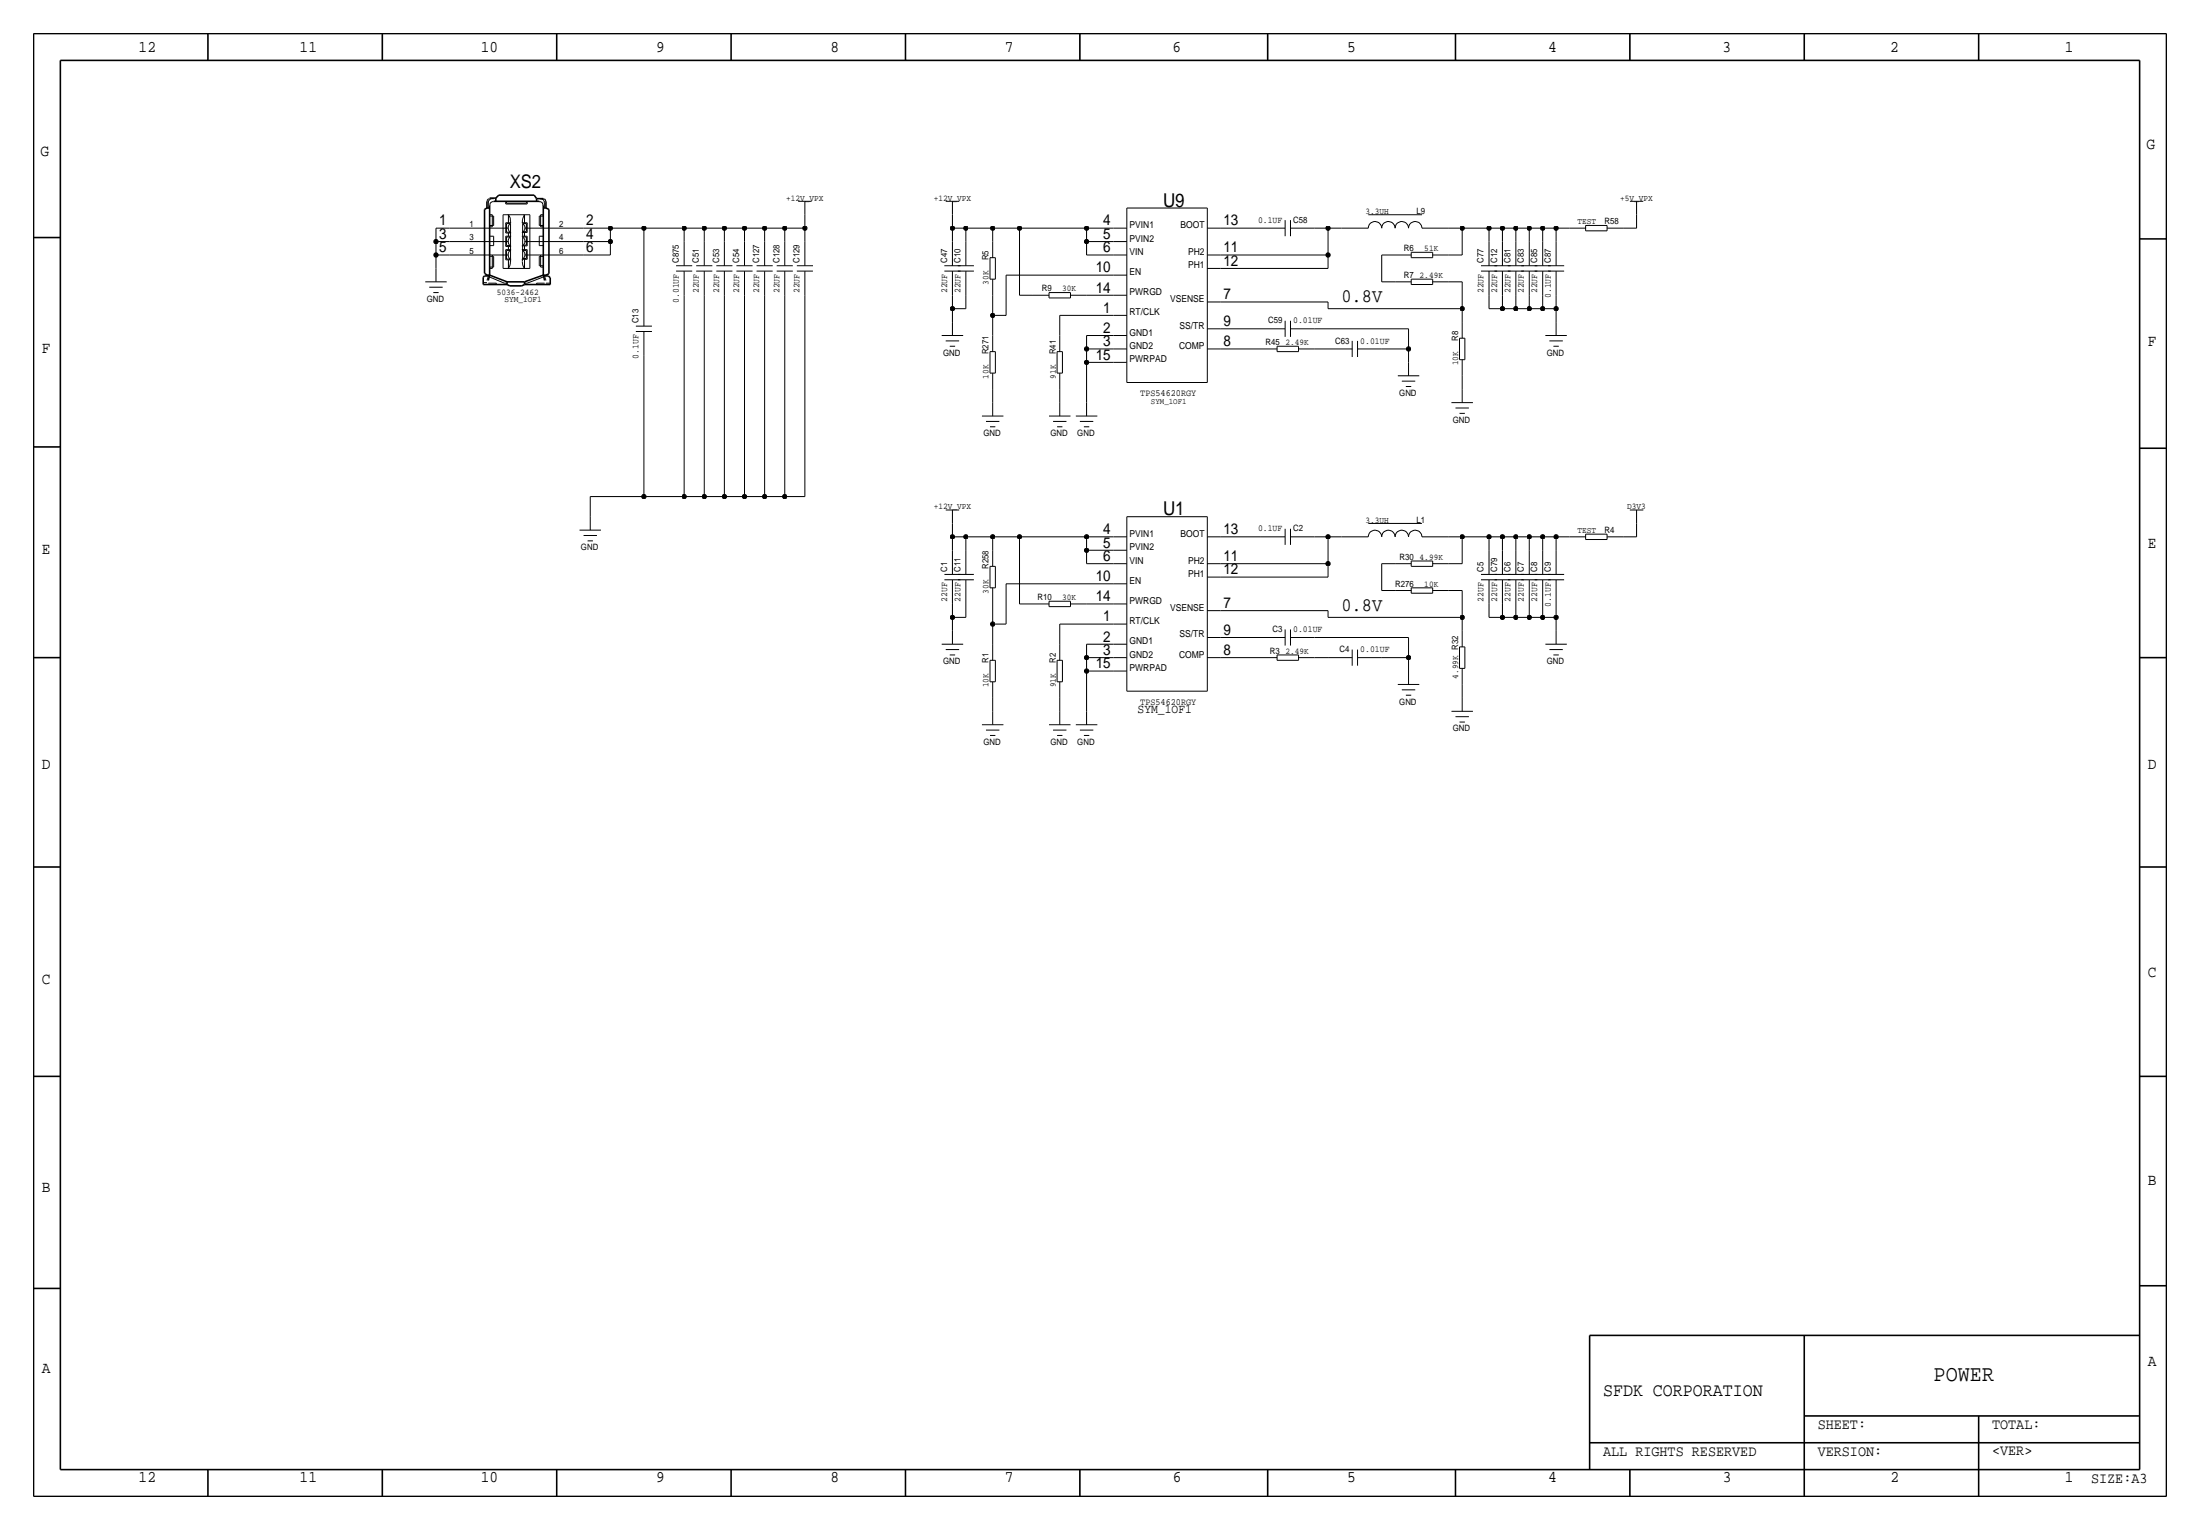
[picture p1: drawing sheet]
<svg xmlns="http://www.w3.org/2000/svg" width="417mm" height="290mm" viewBox="0 0 417 290" stroke-linecap="round" stroke-linejoin="round" font-family="sans-serif">
<!-- layer: Nets -->
<g fill="none" stroke="#000" stroke-width=".19">
<path d="M82.5 48.3h2.6zM82.5 45.7h2.6zM82.5 43.2h2.6zM82.5 48.3v2.5zM82.5 45.7v2.6zM82.5 43.2v2.5zM110.5 43.2h5.1zM110.5 45.7h5.1zM110.5 48.3h5.1zM115.6 43.2h6.3zM115.6 43.2v2.5zM115.6 45.7v2.6z"/>
<path d="M121.9 43.2h7.6zM121.9 43.2v14zM129.5 55.9v38.1zM129.5 43.2v2.5zM129.5 43.2h3.8zM133.3 55.9v38.1zM133.3 43.2v2.5zM133.4 43.2h3.8zM137.2 43.2h3.8zM137.2 55.9v38.1zM137.2 43.2v2.5zM141 43.2h3.8z"/>
<path d="M141 55.9v38.1zM141 43.2v2.5zM144.8 43.2h3.8zM144.8 55.9v38.1zM144.8 43.2v2.5zM148.6 55.9v38.1zM148.6 43.2v2.5zM148.6 43.2h3.8zM152.4 55.9v38.1zM152.4 43.2v2.5zM152.4 40.6v2.6zM180.3 58.4v2.6z"/>
<path d="M180.3 55.9v2.5zM180.3 58.4h2.6zM180.3 40.6v2.6zM180.3 43.2v2.5zM180.3 43.2h2.6zM182.9 55.9v2.5zM182.9 43.2v2.5zM182.9 43.2h5.1zM188 43.2v2.5zM188 43.2h5zM188 59.7v3.8zM188 55.9v3.8z"/>
<path d="M188 59.7h2.5zM190.5 52.1v7.6zM190.5 52.1h20.3zM193 43.2v12.7zM193 43.2h12.7zM193 55.9h2.6zM200.7 59.7v3.8zM200.7 59.7h10.1zM205.7 45.7h5.1zM205.7 48.3h5.1zM205.7 55.9h5.1zM205.7 43.2h5.1z"/>
<path d="M205.7 43.2v2.5zM205.7 45.7v2.6zM231.1 43.2h7.7zM231.1 50.8h20.4zM231.1 48.3h20.4zM231.1 57.2h20.4zM248.9 43.2h2.6zM251.5 48.3v2.5zM251.5 43.2v5.1zM251.5 58.4h25.4zM251.5 57.2v1.2zM251.5 43.2h2.5z"/>
<path d="M261.6 48.3v5zM261.6 48.3h2.6zM261.6 53.3h2.6zM274.3 48.3h2.6zM274.3 43.2h2.6zM274.3 53.3h2.6zM276.9 43.2v5.1zM276.9 58.4v2.6zM276.9 53.3v5.1zM276.9 43.2h5zM281.9 55.9v2.5zM281.9 43.2v2.5z"/>
<path d="M281.9 43.2h2.6zM281.9 58.4h2.6zM284.5 58.4h2.5zM284.5 55.9v2.5zM284.5 43.2v2.5zM284.5 43.2h2.5zM287 55.9v2.5zM287 43.2v2.5zM287 43.2h2.6zM287 58.4h2.6zM289.6 55.9v2.5zM289.6 43.2v2.5z"/>
<path d="M289.6 43.2h2.5zM289.6 58.4h2.5zM292.1 55.9v2.5zM292.1 43.2v2.5zM292.1 43.2h2.5zM292.1 58.4h2.5zM294.6 58.4v2.6zM294.6 55.9v2.5zM294.6 43.2v2.5zM294.6 43.2h2.6zM307.3 43.2h2.6zM309.9 40.6v2.6z"/>
<path d="M121.9 67.3v26.7zM188 73.7v2.5zM200.7 73.7v2.5zM205.7 68.6h5.1zM205.7 66h5.1zM205.7 63.5h5.1zM205.7 68.6v7.6zM205.7 66v2.6zM205.7 63.5v2.5zM231.1 62.2h7.7zM231.1 66h7.7zM248.9 62.2h17.8z"/>
<path d="M248.9 66h2.6zM261.6 66h5.1zM266.7 66v2.6zM266.7 62.2v3.8zM276.9 71.1v2.6zM111.8 94v3.8zM111.8 94h10.1zM121.9 94h7.6zM129.5 94h3.8zM133.4 94h3.8zM137.2 94h3.8zM141 94h3.8z"/>
<path d="M144.8 94h3.8zM148.6 94h3.8zM180.3 99.1v2.5zM309.9 99.1v2.5zM180.3 116.8v2.6zM180.3 114.3v2.5zM180.3 116.8h2.6zM180.3 101.6v2.5zM180.3 101.6h2.6zM182.9 114.3v2.5zM182.9 101.6v2.5zM182.9 101.6h5.1z"/>
<path d="M188 101.6v2.5zM188 118.1v3.8zM188 118.1h2.5zM188 114.3v3.8zM188 101.6h5zM190.5 110.5h20.3zM190.5 110.5v7.6zM193 101.6v12.7zM193 101.6h12.7zM193 114.3h2.6zM200.7 118.1h10.1zM200.7 118.1v3.8z"/>
<path d="M205.7 104.1h5.1zM205.7 106.7h5.1zM205.7 114.3h5.1zM205.7 101.6h5.1zM205.7 101.6v2.5zM205.7 104.1v2.6zM231.1 101.6h7.7zM231.1 109.2h20.4zM231.1 106.7h20.4zM231.1 115.6h20.4zM248.9 101.6h2.6zM251.5 106.7v2.5z"/>
<path d="M251.5 101.6v5.1zM251.5 115.6v1.2zM251.5 116.8h25.4zM251.5 101.6h2.5zM261.6 106.7v5.1zM261.6 106.7h2.6zM261.6 111.8h2.6zM274.3 106.7h2.6zM274.3 101.6h2.6zM274.3 111.8h2.6zM276.9 101.6v5.1zM276.9 116.8v2.6z"/>
<path d="M276.9 111.8v5zM276.9 101.6h5zM281.9 114.3v2.5zM281.9 101.6v2.5zM281.9 101.6h2.6zM281.9 116.8h2.6zM284.5 116.8h2.5zM284.5 114.3v2.5zM284.5 101.6v2.5zM284.5 101.6h2.5zM287 114.3v2.5zM287 101.6v2.5z"/>
<path d="M287 101.6h2.6zM287 116.8h2.6zM289.6 114.3v2.5zM289.6 101.6v2.5zM289.6 101.6h2.5zM289.6 116.8h2.5zM292.1 114.3v2.5zM292.1 101.6v2.5zM292.1 101.6h2.5zM292.1 116.8h2.5zM294.6 116.8v2.6zM294.6 114.3v2.5z"/>
<path d="M294.6 101.6h2.6zM294.6 101.6v2.5zM307.3 101.6h2.6zM188 132.1v2.5zM200.7 132.1v2.5zM205.7 127h5.1zM205.7 124.5h5.1zM205.7 121.9h5.1zM205.7 127v7.6zM205.7 124.5v2.5zM205.7 121.9v2.6zM231.1 120.6h7.7z"/>
<path d="M231.1 124.5h7.7zM248.9 120.6h17.8zM248.9 124.5h2.6zM261.6 124.5h5.1zM266.7 124.5v2.5zM266.7 120.6v3.9zM276.9 129.5v2.6z"/>
</g>
<g fill="#000" stroke="#000" stroke-width=".19">
<circle cx="82.5" cy="45.7" r=".41"/>
<circle cx="82.5" cy="48.3" r=".41"/>
<circle cx="115.6" cy="45.7" r=".41"/>
<circle cx="115.6" cy="43.2" r=".41"/>
<circle cx="121.9" cy="43.2" r=".41"/>
<circle cx="129.5" cy="43.2" r=".41"/>
<circle cx="133.3" cy="43.2" r=".41"/>
<circle cx="137.2" cy="43.2" r=".41"/>
<circle cx="141" cy="43.2" r=".41"/>
<circle cx="144.8" cy="43.2" r=".41"/>
<circle cx="148.6" cy="43.2" r=".41"/>
<circle cx="152.4" cy="43.2" r=".41"/>
<circle cx="180.3" cy="43.2" r=".41"/>
<circle cx="180.3" cy="58.4" r=".41"/>
<circle cx="182.9" cy="43.2" r=".41"/>
<circle cx="188" cy="59.7" r=".41"/>
<circle cx="188" cy="43.2" r=".41"/>
<circle cx="193" cy="43.2" r=".41"/>
<circle cx="205.7" cy="45.7" r=".41"/>
<circle cx="205.7" cy="43.2" r=".41"/>
<circle cx="251.5" cy="43.2" r=".41"/>
<circle cx="251.5" cy="48.3" r=".41"/>
<circle cx="276.9" cy="43.2" r=".41"/>
<circle cx="276.9" cy="58.4" r=".41"/>
<circle cx="281.9" cy="43.2" r=".41"/>
<circle cx="284.5" cy="43.2" r=".41"/>
<circle cx="284.5" cy="58.4" r=".41"/>
<circle cx="287" cy="43.2" r=".41"/>
<circle cx="287" cy="58.4" r=".41"/>
<circle cx="289.6" cy="58.4" r=".41"/>
<circle cx="289.6" cy="43.2" r=".41"/>
<circle cx="292.1" cy="58.4" r=".41"/>
<circle cx="292.1" cy="43.2" r=".41"/>
<circle cx="294.6" cy="58.4" r=".41"/>
<circle cx="294.6" cy="43.2" r=".41"/>
<circle cx="205.7" cy="68.6" r=".41"/>
<circle cx="205.7" cy="66" r=".41"/>
<circle cx="266.7" cy="66" r=".41"/>
<circle cx="121.9" cy="94" r=".41"/>
<circle cx="129.5" cy="94" r=".41"/>
<circle cx="133.3" cy="94" r=".41"/>
<circle cx="137.2" cy="94" r=".41"/>
<circle cx="141" cy="94" r=".41"/>
<circle cx="144.8" cy="94" r=".41"/>
<circle cx="148.6" cy="94" r=".41"/>
<circle cx="180.3" cy="101.6" r=".41"/>
<circle cx="180.3" cy="116.8" r=".41"/>
<circle cx="182.9" cy="101.6" r=".41"/>
<circle cx="188" cy="101.6" r=".41"/>
<circle cx="188" cy="118.1" r=".41"/>
<circle cx="193" cy="101.6" r=".41"/>
<circle cx="205.7" cy="104.1" r=".41"/>
<circle cx="205.7" cy="101.6" r=".41"/>
<circle cx="251.5" cy="106.7" r=".41"/>
<circle cx="251.5" cy="101.6" r=".41"/>
<circle cx="276.9" cy="116.8" r=".41"/>
<circle cx="276.9" cy="101.6" r=".41"/>
<circle cx="281.9" cy="101.6" r=".41"/>
<circle cx="284.5" cy="116.8" r=".41"/>
<circle cx="284.5" cy="101.6" r=".41"/>
<circle cx="287" cy="101.6" r=".41"/>
<circle cx="287" cy="116.8" r=".41"/>
<circle cx="289.6" cy="101.6" r=".41"/>
<circle cx="289.6" cy="116.8" r=".41"/>
<circle cx="292.1" cy="101.6" r=".41"/>
<circle cx="292.1" cy="116.8" r=".41"/>
<circle cx="294.6" cy="116.8" r=".41"/>
<circle cx="294.6" cy="101.6" r=".41"/>
<circle cx="205.7" cy="127" r=".41"/>
<circle cx="205.7" cy="124.5" r=".41"/>
<circle cx="266.7" cy="124.5" r=".41"/>
</g>
<!-- layer: Components -->
<g fill="none" stroke="#000" stroke-width=".19">
<path d="M92.5 38.4v1zM92.7 37.7h-.3l-.1 .5M93.5 38.2l-.5 .1-.2 .6M93.5 37.6a.77 .77 0 0 0-1 .9M95.8 38.6h4zM95.8 38.1v.5zM95.9 38.1v.4zM95.9 38.5h3.8zM99.7 38.1v.4zM99.8 38.1v.5zM102.1 38.2a.56 .56 0 0 1 .5 .1 .56 .56 0 0 1 .2 .6M102.3 37.7a.56 .56 0 0 1 .6 .1 .56 .56 0 0 1 .1 .6"/>
<path d="M102.8 37.7l.5 .1v.4M103.1 38.4v1zM151.1 38.1h2.6zM152.4 38.1v2.5zM179.1 38.1h2.5zM180.3 38.1v2.5zM213.4 39.4h15.2zM213.4 39.4v33zM228.6 39.4v33zM308.6 38.1h2.5zM309.9 38.1v2.5zM80.5 53.3h4.1z"/>
<path d="M81.3 54.4h2.5zM82 55.4h1.1zM82.5 50.8v2.5zM85.1 45.7h11.2zM85.1 43.2h11.2zM85.1 48.3h11.2zM91.5 53.5h.7zM92.5 53.6h1.5zM92.5 52.3l-.3 .8zM92.5 52.1v.2zM92.5 52.3l3 1.3zM92.7 50.5h.8z"/>
<path d="M92.7 42.7h.8zM92.7 46.5h.8zM92.7 48.5h.8zM92.7 40.9h.8zM92.7 40.6h.5zM92.7 44.7h.8zM92.7 42.9h.5zM92.7 50.8h.5zM93.2 40.6v2.3zM93.2 48.3v2.5zM93.5 48.5v2zM93.5 40.9v1.8z"/>
<path d="M93.5 44.7v1.8zM94 53.6v.2zM95.2 40.6v10.2zM95.2 50.8h5.1zM95.2 40.6h5.1zM95.5 53.6h.5zM95.8 56.6h.1M95.8 42.2v1.9zM95.8 44.7v1.9zM95.8 47.2v2zM95.8 44.1h1zM95.8 42.2h1z"/>
<path d="M95.8 47.2h1zM95.8 46.6h1zM95.8 44.7h1zM95.8 49.2h1zM95.9 42.3h.7zM95.9 43.9h.7zM95.9 42.3v1.6zM95.9 46.5h.7zM95.9 44.9v1.6zM95.9 47.4v1.6zM95.9 47.4h.7zM95.9 44.9h.7z"/>
<path d="M95.9 49h.7zM96.3 40.7a1.37 1.37 0 0 1 .3 1.2M96.3 40.6v1.6zM96.3 46.6v.6zM96.3 49.2v1.6zM96.3 44.1v.6zM96.6 42.3l-.3 .4-.1 .4 .4 .9M96.6 44.9l-.3 .3-.1 .5 .4 .8M96.6 47.4l-.3 .4-.1 .4 .4 .9M96.6 49.5v.5l-.4 .9M96.6 43.9v.2zM96.6 47.2v.2z"/>
<path d="M96.6 42.2v.1zM96.6 46.5v.1zM96.6 44.7v.2zM96.6 49v.2zM96.7 42.3h.1M96.7 41.9v.3zM96.7 49.2v.4zM96.7 49.1h.1zM96.7 42.3v6.8zM98.8 44.7h1zM98.8 42.2h1zM98.8 44h1z"/>
<path d="M98.8 47.2h1zM98.8 49.1h1zM98.8 46.5h1zM98.9 41.8v.4zM98.9 49.1v.4zM98.9 48.9h.8zM98.9 49.5l.2 .9 .2 .4M99 42.3h.7zM99 42.2v.1zM99 44.9h.7zM99 47.4h.7zM99 42.4v6.7z"/>
<path d="M99 43.8h.7zM99 46.4h.7zM99 42.4a.88 .88 0 0 1 0 1.5M99 45a.88 .88 0 0 1 0 1.4M99 47.5a.88 .88 0 0 1 0 1.5M99.3 40.7l-.4 1.1M99.3 48.3h11.2zM99.3 43.2h11.2zM99.3 45.7h11.2zM99.3 53.6h.5zM99.3 40.6v1.6zM99.3 44v.7z"/>
<path d="M99.3 46.5v.7zM99.3 49.1v1.7zM99.6 56.5h.1M99.6 56.6h.1M99.7 42.3v1.5zM99.7 44.9v1.5zM99.7 47.4v1.5zM99.8 42.2v1.8zM99.8 47.2v1.9zM99.8 44.7v1.8zM99.8 53.6l3.3-1.3zM100.3 40.6v10.2z"/>
<path d="M101.6 53.6h1.5zM101.6 53.6v.2zM102.1 48.5v1.8zM102.1 50.3h.8zM102.1 42.7h.8zM102.1 40.9v1.8zM102.1 46.5h.8zM102.1 44.7v1.8zM102.1 48.5h.8zM102.1 40.9h.8zM102.1 44.7h.8zM102.4 50.5h.5z"/>
<path d="M102.4 48.3v2.2zM102.4 40.6h.5zM102.4 40.6v2.3zM102.4 42.9h.5zM103.1 52.3l.3 .8zM103.1 52.1v.2zM103.4 53.6h.8zM121.9 57.2v4.5zM128 50.3h3.1zM128 51.3h3.1zM129.5 51.3v4.6zM129.5 45.7v4.6z"/>
<path d="M131.8 50.3h3.1zM131.8 51.3h3.1zM133.3 51.3v4.6zM133.3 45.7v4.6zM135.6 50.3h3.1zM135.6 51.3h3.1zM137.2 51.3v4.6zM137.2 45.7v4.6zM139.4 50.3h3.1zM139.4 51.3h3.1zM141 51.3v4.6zM141 45.7v4.6z"/>
<path d="M143.3 50.3h3zM143.3 51.3h3zM144.8 51.3v4.6zM144.8 45.7v4.6zM147.1 50.3h3zM147.1 51.3h3zM148.6 51.3v4.6zM148.6 45.7v4.6zM150.9 50.3h3zM150.9 51.3h3zM152.4 51.3v4.6zM152.4 45.7v4.6z"/>
<path d="M178.8 50.3h3.1zM178.8 51.3h3.1zM180.3 51.3v4.6zM180.3 45.7v4.6zM181.4 51.3h3zM181.4 50.3h3zM182.9 51.3v4.6zM182.9 45.7v4.6zM187.5 48.8v4zM187.5 48.8h1zM187.5 52.8h1zM188 52.8v3.1z"/>
<path d="M188 45.7v3.1zM188.5 48.8v4zM195.6 55.9h3zM198.6 55.4v1zM198.6 56.4h4.1zM198.6 55.4h4.1zM202.7 55.4v1zM202.7 55.9h3zM210.8 45.7h2.6zM210.8 43.2h2.6zM210.8 48.3h2.6zM210.8 52.1h2.6z"/>
<path d="M210.8 55.9h2.6zM210.8 59.7h2.6zM228.6 43.2h2.5zM228.6 48.3h2.5zM228.6 50.8h2.5zM228.6 57.2h2.5zM238.8 43.2h4.5zM243.3 41.7v3zM244.3 43.2h4.6zM244.3 41.7v3zM254 43.2h5.1zM259.1 43.2a1.27 1.27 0 0 1 1.2-1.3 1.27 1.27 0 0 1 1.3 1.3 1.27 1.27 0 0 1 1.3-1.3 1.27 1.27 0 0 1 1.3 1.3 1.27 1.27 0 0 1 1.2-1.3 1.27 1.27 0 0 1 1.3 1.3 1.27 1.27 0 0 1 1.3-1.3 1.27 1.27 0 0 1 1.2 1.3"/>
<path d="M259.1 40.6h10.1zM264.2 48.3h3zM264.2 53.3h3zM267.2 47.8v1zM267.2 52.8v1zM267.2 48.8h4.1zM267.2 47.8h4.1zM267.2 53.8h4.1zM267.2 52.8h4.1zM269.2 43.2h5.1zM271.3 48.3h3zM271.3 53.3h3z"/>
<path d="M271.3 47.8v1zM271.3 52.8v1zM280.4 50.3h3.1zM280.4 51.3h3.1zM281.9 51.3v4.6zM281.9 45.7v4.6zM283 51.3h3zM283 50.3h3zM284.5 51.3v4.6zM284.5 45.7v4.6zM285.5 51.3h3zM285.5 50.3h3z"/>
<path d="M287 51.3v4.6zM287 45.7v4.6zM288 50.3h3.1zM288 51.3h3.1zM289.6 51.3v4.6zM289.6 45.7v4.6zM290.6 50.3h3zM290.6 51.3h3zM292.1 51.3v4.6zM292.1 45.7v4.6zM293.1 50.3h3.1zM293.1 51.3h3.1z"/>
<path d="M294.6 51.3v4.6zM294.6 45.7v4.6zM297.2 43.2h3zM300.2 43.7h4.1zM300.2 42.7v1zM300.2 42.7h4.1zM304.3 42.7v1zM304.3 43.2h3zM120.4 61.7h3zM120.4 62.7h3zM121.9 62.7v4.6zM178.3 63.5h4.1z"/>
<path d="M179.1 64.5h2.5zM179.8 65.5h1zM180.3 61v2.5zM185.9 78.7h4.1zM186.7 79.8h2.5zM187.5 66.5v4.1zM187.5 66.5h1zM187.5 70.6h1zM188 70.6v3.1zM188 63.5v3zM188 76.2v2.5zM188.5 66.5v4.1z"/>
<path d="M198.6 78.7h4.1zM199.4 79.8h2.5zM200.2 66.5v4.1zM200.2 66.5h1zM200.2 70.6h1zM200.7 70.6v3.1zM200.7 63.5v3zM200.7 76.2v2.5zM201.2 66.5v4.1zM203.7 78.7h4.1zM204.5 79.8h2.5zM205.7 76.2v2.5z"/>
<path d="M210.8 68.6h2.6zM210.8 66h2.6zM210.8 63.5h2.6zM213.4 72.4h15.2zM228.6 62.2h2.5zM228.6 66h2.5zM238.8 62.2h4.5zM238.8 66h3zM241.8 65.5v1zM241.8 66.5h4.1zM241.8 65.5h4.1zM243.3 60.7v3.1z"/>
<path d="M244.3 62.2h4.6zM244.3 60.7v3.1zM245.9 66h3zM245.9 65.5v1zM251.5 66h4.5zM256 64.5v3.1zM257 66h4.6zM257 64.5v3.1zM264.7 71.1h4zM265.4 72.1h2.6zM266.2 73.2h1zM266.7 68.6v2.5z"/>
<path d="M274.8 76.2h4.1zM275.6 77.2h2.5zM276.4 64v4.1zM276.4 78.2h1zM276.4 64h1zM276.4 68.1h1zM276.9 68.1v3zM276.9 61v3zM276.9 73.7v2.5zM277.4 64v4.1zM292.6 63.5h4.1zM293.4 64.5h2.5z"/>
<path d="M294.1 65.5h1zM294.6 61v2.5zM111.8 97.8v2.5zM179.1 96.5h2.5zM180.3 96.5v2.6zM187.5 80.8h1zM200.2 80.8h1zM205.2 80.8h1zM213.4 97.8h15.2zM213.4 97.8v33zM228.6 97.8v33zM259.1 99.1h10.1z"/>
<path d="M308.6 96.5h2.5zM309.9 96.5v2.6zM109.7 100.3h4.1zM110.5 101.3h2.5zM111.3 102.4h1zM178.8 108.7h3.1zM178.8 109.7h3.1zM180.3 109.7v4.6zM180.3 104.1v4.6zM180.3 119.4v2.5zM181.4 109.7h3zM181.4 108.7h3z"/>
<path d="M182.9 109.7v4.6zM182.9 104.1v4.6zM187.5 107.2v4.1zM187.5 107.2h1zM187.5 111.3h1zM188 111.3v3zM188 104.1v3.1zM188.5 107.2v4.1zM195.6 114.3h3zM198.6 113.8v1zM198.6 114.8h4.1zM198.6 113.8h4.1z"/>
<path d="M202.7 113.8v1zM202.7 114.3h3zM210.8 104.1h2.6zM210.8 101.6h2.6zM210.8 106.7h2.6zM210.8 110.5h2.6zM210.8 114.3h2.6zM210.8 118.1h2.6zM228.6 101.6h2.5zM228.6 106.7h2.5zM228.6 109.2h2.5zM228.6 115.6h2.5z"/>
<path d="M238.8 101.6h4.5zM243.3 100.1v3zM243.3 119.1v3.1zM244.3 101.6h4.6zM244.3 100.1v3zM244.3 119.1v3.1zM254 101.6h5.1zM259.1 101.6a1.27 1.27 0 0 1 1.2-1.3 1.27 1.27 0 0 1 1.3 1.3 1.27 1.27 0 0 1 1.3-1.3 1.27 1.27 0 0 1 1.3 1.3 1.27 1.27 0 0 1 1.2-1.3 1.27 1.27 0 0 1 1.3 1.3 1.27 1.27 0 0 1 1.3-1.3 1.27 1.27 0 0 1 1.2 1.3M264.2 111.8h3zM264.2 106.7h3zM267.2 111.3v1zM267.2 106.2v1z"/>
<path d="M267.2 112.3h4.1zM267.2 111.3h4.1zM267.2 107.2h4.1zM267.2 106.2h4.1zM269.2 101.6h5.1zM271.3 111.8h3zM271.3 106.7h3zM271.3 111.3v1zM271.3 106.2v1zM276.9 119.4v3zM280.4 108.7h3.1zM280.4 109.7h3.1z"/>
<path d="M281.9 109.7v4.6zM281.9 104.1v4.6zM283 109.7h3zM283 108.7h3zM284.5 109.7v4.6zM284.5 104.1v4.6zM285.5 109.7h3zM285.5 108.7h3zM287 109.7v4.6zM287 104.1v4.6zM288 108.7h3.1zM288 109.7h3.1z"/>
<path d="M289.6 109.7v4.6zM289.6 104.1v4.6zM290.6 108.7h3zM290.6 109.7h3zM292.1 109.7v4.6zM292.1 104.1v4.6zM293.1 108.7h3.1zM293.1 109.7h3.1zM294.6 109.7v4.6zM294.6 104.1v4.6zM294.6 119.4v2.5zM297.2 101.6h3z"/>
<path d="M300.2 102.1h4.1zM300.2 101.1v1zM300.2 101.1h4.1zM304.3 101.1v1zM304.3 101.6h3zM178.3 121.9h4.1zM179.1 122.9h2.5zM179.8 124h1zM185.9 137.2h4.1zM186.7 138.2h2.5zM187.5 139.2h1zM187.5 125v4z"/>
<path d="M187.5 125h1zM187.5 129h1zM188 134.6v2.6zM188 129v3.1zM188 121.9v3.1zM188.5 125v4zM198.6 137.2h4.1zM199.4 138.2h2.5zM200.2 125v4zM200.2 139.2h1zM200.2 125h1zM200.2 129h1z"/>
<path d="M200.7 129v3.1zM200.7 121.9v3.1zM200.7 134.6v2.6zM201.2 125v4zM203.7 137.2h4.1zM204.5 138.2h2.5zM205.2 139.2h1zM205.7 134.6v2.6zM210.8 127h2.6zM210.8 124.5h2.6zM210.8 121.9h2.6zM213.4 130.8h15.2z"/>
<path d="M228.6 120.6h2.5zM228.6 124.5h2.5zM238.8 124.5h3zM238.8 120.6h4.5zM241.8 124v1zM241.8 125h4.1zM241.8 124h4.1zM244.3 120.6h4.6zM245.9 124.5h3zM245.9 124v1zM251.5 124.5h4.5zM256 122.9v3.1z"/>
<path d="M257 124.5h4.6zM257 122.9v3.1zM264.7 129.5h4zM265.4 130.6h2.6zM266.2 131.6h1zM266.7 127v2.5zM274.8 134.6h4.1zM275.6 135.6h2.5zM276.4 122.4v4.1zM276.4 136.7h1zM276.4 122.4h1zM276.4 126.5h1z"/>
<path d="M276.9 126.5v3zM276.9 132.1v2.5zM277.4 122.4v4.1zM292.6 121.9h4.1zM293.4 122.9h2.5zM294.1 124h1z"/>
</g>
<g fill="none" stroke="#000" stroke-width=".3">
<path d="M91.7 39.6l.5-.2zM91.7 39.6v12.1zM92.2 38.1v1.3zM92.2 39.4h.5zM92.7 37.5h1.2zM92.7 38.9v13.2zM93.5 38.1h8.6zM93.9 37.5v.6zM93.9 37.5l.5-.6zM94.4 36.9h6.7zM101.1 36.9l.5 .7zM101.6 37.6h1.3z"/>
<path d="M101.6 37.6v.5zM102.9 39.4h.5zM102.9 38.9v13.2zM103.4 38.1v1.3zM103.4 39.4l.5 .2zM103.9 39.6v12.2zM91.5 52.5l.2-.3zM91.5 52.5v1.3zM91.5 53.8h4.5zM91.7 52.2h.8zM91.7 51.7l.5 .4zM92.2 52.1h.5z"/>
<path d="M92.7 52.1l-.2 1zM92.7 52.1l3.3 1.2zM96 53.8l.5 .3zM96 53.3h3.3zM96 53.3v.5zM96.5 54.1h2.3zM98.8 54.1l.5-.3zM99.3 53.8h4.9zM99.3 53.3l3.6-1.2zM99.3 53.3v.5zM102.9 52.1h.5zM102.9 52.1l.2 1z"/>
<path d="M103.1 52.2h.7zM103.4 52.1l.5-.3zM103.8 52.2l.4 .4zM104.2 52.6v1.2z"/>
</g>
<!-- layer: Page Border and Title Block -->
<g fill="none" stroke="#000" stroke-width=".3">
<path d="M6.3 6.4v276.8zM6.4 6.4h403.8zM11.4 11.4v266.7zM11.4 11.4h393.7zM39.4 6.4v5zM72.4 6.4v5zM105.4 6.4v5zM138.4 6.4v5zM171.4 6.4v5zM204.5 6.4v5zM240 6.4v5zM275.6 6.4v5z"/>
<path d="M308.6 6.4v5zM341.6 6.4v5zM374.6 6.4v5zM405.1 11.4v266.7zM410.2 6.4v276.8zM6.3 45h5.1zM405.1 45.2h5.1zM6.3 84.6h5.1zM405.1 84.8h5.1zM6.3 124.5h5.1zM405.1 124.5h5.1zM6.3 164.1h5.1z"/>
<path d="M405.1 164.1h5.1zM6.3 203.7h5.1zM405.1 203.7h5.1zM6.3 243.8h5.1zM301 252.7v25.4zM301 252.7h104.1zM341.6 252.7v30.5zM405.1 243.3h5.1zM11.4 278.1h393.7zM39.4 278.1v5.1zM72.4 278.1v5.1zM105.4 278.1v5.1z"/>
<path d="M138.4 278.1v5.1zM171.4 278.1v5.1zM204.5 278.1v5.1zM240 278.1v5.1zM275.6 278.1v5.1zM301 273h104.1zM308.6 278.1v5.1zM341.6 268h63.5zM374.6 268v15.2zM6.4 283.2h403.8z"/>
</g>
<text font-size="4.3" x="366.1" y="261.4">POWER</text>
<g font-size="3.6">
<text x="220.2" y="39.1">U9</text>
<text x="254" y="57.2">0.8V</text>
<text x="220.2" y="97.5">U1</text>
<text x="254" y="115.6">0.8V</text>
</g>
<g font-size="3.5">
<text x="96.5" y="35.6">XS2</text>
<text x="303.5" y="264.2">SFDK CORPORATION</text>
</g>
<g font-size="3.1">
<text x="26.3" y="9.9">12</text>
<text x="56.7" y="9.9">11</text>
<text x="91" y="9.9">10</text>
<text x="124.2" y="9.9">9</text>
<text x="157.3" y="9.9">8</text>
<text x="190.3" y="9.9">7</text>
<text x="222" y="9.9">6</text>
<text x="255.1" y="9.9">5</text>
<text x="293.2" y="9.9">4</text>
<text x="326.2" y="9.9">3</text>
<text x="357.9" y="9.9">2</text>
<text x="390.9" y="9.9">1</text>
<text x="7.7" y="29.5">G</text>
<text x="406.4" y="28.2">G</text>
<text x="406.7" y="65.5">F</text>
<text x="7.9" y="66.8">F</text>
<text x="7.9" y="104.9">E</text>
<text x="406.7" y="103.6">E</text>
<text x="7.9" y="145.5">D</text>
<text x="406.7" y="145.5">D</text>
<text x="406.7" y="184.9">C</text>
<text x="7.9" y="186.2">C</text>
<text x="7.9" y="225.6">B</text>
<text x="406.7" y="224.3">B</text>
<text x="7.9" y="259.8">A</text>
<text x="406.7" y="258.6">A</text>
<text x="26.3" y="280.4">12</text>
<text x="56.7" y="280.4">11</text>
<text x="91" y="280.4">10</text>
<text x="124.3" y="280.4">9</text>
<text x="157.3" y="280.4">8</text>
<text x="190.3" y="280.4">7</text>
<text x="222" y="280.4">6</text>
<text x="255.1" y="280.4">5</text>
<text x="293.2" y="280.4">4</text>
<text x="326.2" y="280.4">3</text>
<text x="357.9" y="280.4">2</text>
<text x="391" y="280.4">1</text>
</g>
<g font-size="2.9">
<text x="83.2" y="47.8">5</text>
<text x="83.2" y="45.2">3</text>
<text x="83.2" y="42.7">1</text>
<text x="111" y="47.8">6</text>
<text x="111" y="45.2">4</text>
<text x="111" y="42.7">2</text>
<text x="208.9" y="47.8">6</text>
<text x="208.9" y="45.2">5</text>
<text x="208.9" y="42.7">4</text>
<text x="231.6" y="42.7">13</text>
<text x="231.6" y="47.8">11</text>
<text x="207.5" y="51.6">10</text>
<text x="231.6" y="50.3">12</text>
<text x="207.5" y="55.4">14</text>
<text x="208.9" y="59.2">1</text>
<text x="231.6" y="56.6">7</text>
<text x="208.9" y="65.5">3</text>
<text x="208.9" y="63">2</text>
<text x="231.6" y="61.7">9</text>
<text x="231.6" y="65.5">8</text>
<text x="207.5" y="68.1">15</text>
<text x="208.9" y="101.1">4</text>
<text x="231.6" y="101.1">13</text>
<text x="208.9" y="106.2">6</text>
<text x="208.9" y="103.6">5</text>
<text x="231.6" y="106.2">11</text>
<text x="207.5" y="113.8">14</text>
<text x="207.5" y="110">10</text>
<text x="231.6" y="108.7">12</text>
<text x="208.9" y="117.6">1</text>
<text x="231.6" y="115.1">7</text>
<text x="208.9" y="124">3</text>
<text x="208.9" y="121.4">2</text>
<text x="231.6" y="120.1">9</text>
<text x="231.6" y="124">8</text>
<text x="207.5" y="126.5">15</text>
<text x="303.5" y="275.6">ALL RIGHTS RESERVED</text>
<text x="344.2" y="270.5">SHEET:</text>
<text x="344.2" y="275.6">VERSION:</text>
<text x="377.2" y="275.4">&lt;VER&gt;</text>
<text x="377.2" y="270.5">TOTAL:</text>
<text x="395.9" y="280.6">SIZE:A3</text>
</g>
<text font-size="2.4" x="215.4" y="134.9">SYM_1OF1</text>
<g font-size="1.8">
<text x="213.9" y="45.7">PVIN2</text>
<text x="213.9" y="43.2">PVIN1</text>
<text x="223.5" y="43.2">BOOT</text>
<text x="213.9" y="48.3">VIN</text>
<text x="213.9" y="52.1">EN</text>
<text x="225" y="48.3">PH2</text>
<text x="225" y="50.8">PH1</text>
<text x="213.9" y="55.9">PWRGD</text>
<text x="213.9" y="59.7">RT/CLK</text>
<text x="221.6" y="57.1">VSENSE</text>
<text x="213.9" y="63.5">GND1</text>
<text x="223.4" y="62.2">SS/TR</text>
<text x="213.9" y="68.6">PWRPAD</text>
<text x="213.9" y="66">GND2</text>
<text x="223.3" y="66">COMP</text>
<text x="215.9" y="74.9">TPS54620RGY</text>
<text x="213.9" y="101.6">PVIN1</text>
<text x="223.5" y="101.6">BOOT</text>
<text x="213.9" y="104.1">PVIN2</text>
<text x="213.9" y="106.7">VIN</text>
<text x="225" y="106.7">PH2</text>
<text x="213.9" y="110.5">EN</text>
<text x="225" y="109.2">PH1</text>
<text x="213.9" y="114.3">PWRGD</text>
<text x="213.9" y="118.1">RT/CLK</text>
<text x="221.6" y="115.6">VSENSE</text>
<text x="213.9" y="124.5">GND2</text>
<text x="213.9" y="121.9">GND1</text>
<text x="223.3" y="124.5">COMP</text>
<text x="223.4" y="120.6">SS/TR</text>
<text x="213.9" y="127">PWRPAD</text>
<text x="215.9" y="133.4">TPS54620RGY</text>
</g>
<g font-size="1.7">
<text x="148.9" y="38">+12V_VPX</text>
<text x="176.8" y="38">+12V_VPX</text>
<text x="258.6" y="40.5">3.3UH</text>
<text x="268.2" y="40.5">L9</text>
<text x="306.8" y="38">+5V_VPX</text>
<text x="88.9" y="42.9">1</text>
<text x="88.9" y="45.5">3</text>
<text x="105.9" y="45.5">4</text>
<text x="105.9" y="42.9">2</text>
<text x="238.2" y="42.2">0.1UF</text>
<text x="244.9" y="42.2">C58</text>
<text x="265.8" y="47.5">R6</text>
<text x="269.7" y="47.5">51K</text>
<text x="298.7" y="42.4">TEST</text>
<text x="303.8" y="42.4">R58</text>
<text x="88.9" y="48">5</text>
<text x="105.9" y="48">6</text>
<text x="128.5" y="49.8" transform="rotate(-90 128.5 49.8)">C875</text>
<text x="132.3" y="49.8" transform="rotate(-90 132.3 49.8)">C51</text>
<text x="136.1" y="49.8" transform="rotate(-90 136.1 49.8)">C53</text>
<text x="140" y="49.8" transform="rotate(-90 140 49.8)">C54</text>
<text x="143.8" y="49.8" transform="rotate(-90 143.8 49.8)">C127</text>
<text x="147.6" y="49.8" transform="rotate(-90 147.6 49.8)">C128</text>
<text x="151.4" y="49.8" transform="rotate(-90 151.4 49.8)">C129</text>
<text x="179.3" y="49.8" transform="rotate(-90 179.3 49.8)">C47</text>
<text x="181.9" y="49.8" transform="rotate(-90 181.9 49.8)">C10</text>
<text x="187.2" y="49.3" transform="rotate(-90 187.2 49.3)">R5</text>
<text x="187.2" y="53.9" transform="rotate(-90 187.2 53.9)">30K</text>
<text x="265.8" y="52.6">R7</text>
<text x="268.8" y="52.6">2.49K</text>
<text x="280.9" y="49.8" transform="rotate(-90 280.9 49.8)">C77</text>
<text x="283.5" y="49.8" transform="rotate(-90 283.5 49.8)">C12</text>
<text x="286" y="49.8" transform="rotate(-90 286 49.8)">C81</text>
<text x="288.5" y="49.8" transform="rotate(-90 288.5 49.8)">C83</text>
<text x="291.1" y="49.8" transform="rotate(-90 291.1 49.8)">C85</text>
<text x="293.6" y="49.8" transform="rotate(-90 293.6 49.8)">C87</text>
<text x="80.8" y="57.2">GND</text>
<text x="94.1" y="55.9">5036-2462</text>
<text x="95.5" y="57.2">SYM_1OF1</text>
<text x="128.5" y="57.4" transform="rotate(-90 128.5 57.4)">0.01UF</text>
<text x="132.3" y="55.5" transform="rotate(-90 132.3 55.5)">22UF</text>
<text x="136.1" y="55.5" transform="rotate(-90 136.1 55.5)">22UF</text>
<text x="140" y="55.5" transform="rotate(-90 140 55.5)">22UF</text>
<text x="143.8" y="55.5" transform="rotate(-90 143.8 55.5)">22UF</text>
<text x="147.6" y="55.5" transform="rotate(-90 147.6 55.5)">22UF</text>
<text x="151.4" y="55.5" transform="rotate(-90 151.4 55.5)">22UF</text>
<text x="179.3" y="55.5" transform="rotate(-90 179.3 55.5)">22UF</text>
<text x="181.9" y="55.5" transform="rotate(-90 181.9 55.5)">22UF</text>
<text x="197.3" y="55.1">R9</text>
<text x="201.1" y="55.1">30K</text>
<text x="280.9" y="55.5" transform="rotate(-90 280.9 55.5)">22UF</text>
<text x="283.5" y="55.5" transform="rotate(-90 283.5 55.5)">22UF</text>
<text x="286" y="55.5" transform="rotate(-90 286 55.5)">22UF</text>
<text x="288.5" y="55.5" transform="rotate(-90 288.5 55.5)">22UF</text>
<text x="291.1" y="55.5" transform="rotate(-90 291.1 55.5)">22UF</text>
<text x="293.6" y="56.4" transform="rotate(-90 293.6 56.4)">0.1UF</text>
<text x="120.9" y="61.2" transform="rotate(-90 120.9 61.2)">C13</text>
<text x="239.6" y="65.3">R45</text>
<text x="240.1" y="61.2">C59</text>
<text x="243.4" y="65.3">2.49K</text>
<text x="244.9" y="61.2">0.01UF</text>
<text x="252.8" y="65">C63</text>
<text x="257.6" y="65">0.01UF</text>
<text x="276.1" y="64.5" transform="rotate(-90 276.1 64.5)">R8</text>
<text x="120.9" y="67.9" transform="rotate(-90 120.9 67.9)">0.1UF</text>
<text x="178.6" y="67.3">GND</text>
<text x="187.2" y="67.1" transform="rotate(-90 187.2 67.1)">R271</text>
<text x="187.2" y="71.7" transform="rotate(-90 187.2 71.7)">10K</text>
<text x="199.9" y="67.1" transform="rotate(-90 199.9 67.1)">R41</text>
<text x="199.9" y="71.7" transform="rotate(-90 199.9 71.7)">91K</text>
<text x="276.1" y="69.1" transform="rotate(-90 276.1 69.1)">10K</text>
<text x="292.9" y="67.3">GND</text>
<text x="264.9" y="74.9">GND</text>
<text x="186.2" y="82.6">GND</text>
<text x="198.9" y="82.6">GND</text>
<text x="204" y="82.6">GND</text>
<text x="275.1" y="80">GND</text>
<text x="176.8" y="96.4">+12V_VPX</text>
<text x="238.2" y="100.6">0.1UF</text>
<text x="244.9" y="100.6">C2</text>
<text x="258.6" y="99">3.3UH</text>
<text x="268.2" y="99">L1</text>
<text x="298.7" y="100.8">TEST</text>
<text x="303.8" y="100.8">R4</text>
<text x="308.1" y="96.4">D3V3</text>
<text x="110" y="104.1">GND</text>
<text x="187.2" y="107.7" transform="rotate(-90 187.2 107.7)">R258</text>
<text x="265" y="105.9">R30</text>
<text x="268.8" y="105.9">4.99K</text>
<text x="179.3" y="108.2" transform="rotate(-90 179.3 108.2)">C1</text>
<text x="179.3" y="113.9" transform="rotate(-90 179.3 113.9)">22UF</text>
<text x="181.9" y="108.2" transform="rotate(-90 181.9 108.2)">C11</text>
<text x="181.9" y="113.9" transform="rotate(-90 181.9 113.9)">22UF</text>
<text x="187.2" y="112.3" transform="rotate(-90 187.2 112.3)">30K</text>
<text x="196.4" y="113.5">R10</text>
<text x="201.1" y="113.5">30K</text>
<text x="264.2" y="111">R276</text>
<text x="269.7" y="111">10K</text>
<text x="280.9" y="108.2" transform="rotate(-90 280.9 108.2)">C5</text>
<text x="280.9" y="113.9" transform="rotate(-90 280.9 113.9)">22UF</text>
<text x="283.5" y="108.2" transform="rotate(-90 283.5 108.2)">C79</text>
<text x="283.5" y="113.9" transform="rotate(-90 283.5 113.9)">22UF</text>
<text x="286" y="108.2" transform="rotate(-90 286 108.2)">C6</text>
<text x="286" y="113.9" transform="rotate(-90 286 113.9)">22UF</text>
<text x="288.5" y="108.2" transform="rotate(-90 288.5 108.2)">C7</text>
<text x="288.5" y="113.9" transform="rotate(-90 288.5 113.9)">22UF</text>
<text x="291.1" y="108.2" transform="rotate(-90 291.1 108.2)">C8</text>
<text x="291.1" y="113.9" transform="rotate(-90 291.1 113.9)">22UF</text>
<text x="293.6" y="108.2" transform="rotate(-90 293.6 108.2)">C9</text>
<text x="240.9" y="119.6">C3</text>
<text x="244.9" y="119.6">0.01UF</text>
<text x="293.6" y="114.9" transform="rotate(-90 293.6 114.9)">0.1UF</text>
<text x="178.6" y="125.7">GND</text>
<text x="187.2" y="125.5" transform="rotate(-90 187.2 125.5)">R1</text>
<text x="199.9" y="125.5" transform="rotate(-90 199.9 125.5)">R2</text>
<text x="240.4" y="123.7">R3</text>
<text x="243.4" y="123.7">2.49K</text>
<text x="253.6" y="123.4">C4</text>
<text x="257.6" y="123.4">0.01UF</text>
<text x="292.9" y="125.7">GND</text>
<text x="187.2" y="130.1" transform="rotate(-90 187.2 130.1)">10K</text>
<text x="199.9" y="130.1" transform="rotate(-90 199.9 130.1)">91K</text>
<text x="276.1" y="128.5" transform="rotate(-90 276.1 128.5)">4.99K R32</text>
<text x="264.9" y="133.4">GND</text>
<text x="186.2" y="141">GND</text>
<text x="198.9" y="141">GND</text>
<text x="204" y="141">GND</text>
<text x="275.1" y="138.4">GND</text>
</g>
<text font-size="1.6" x="217.9" y="76.5">SYM_1OF1</text>
</svg>
